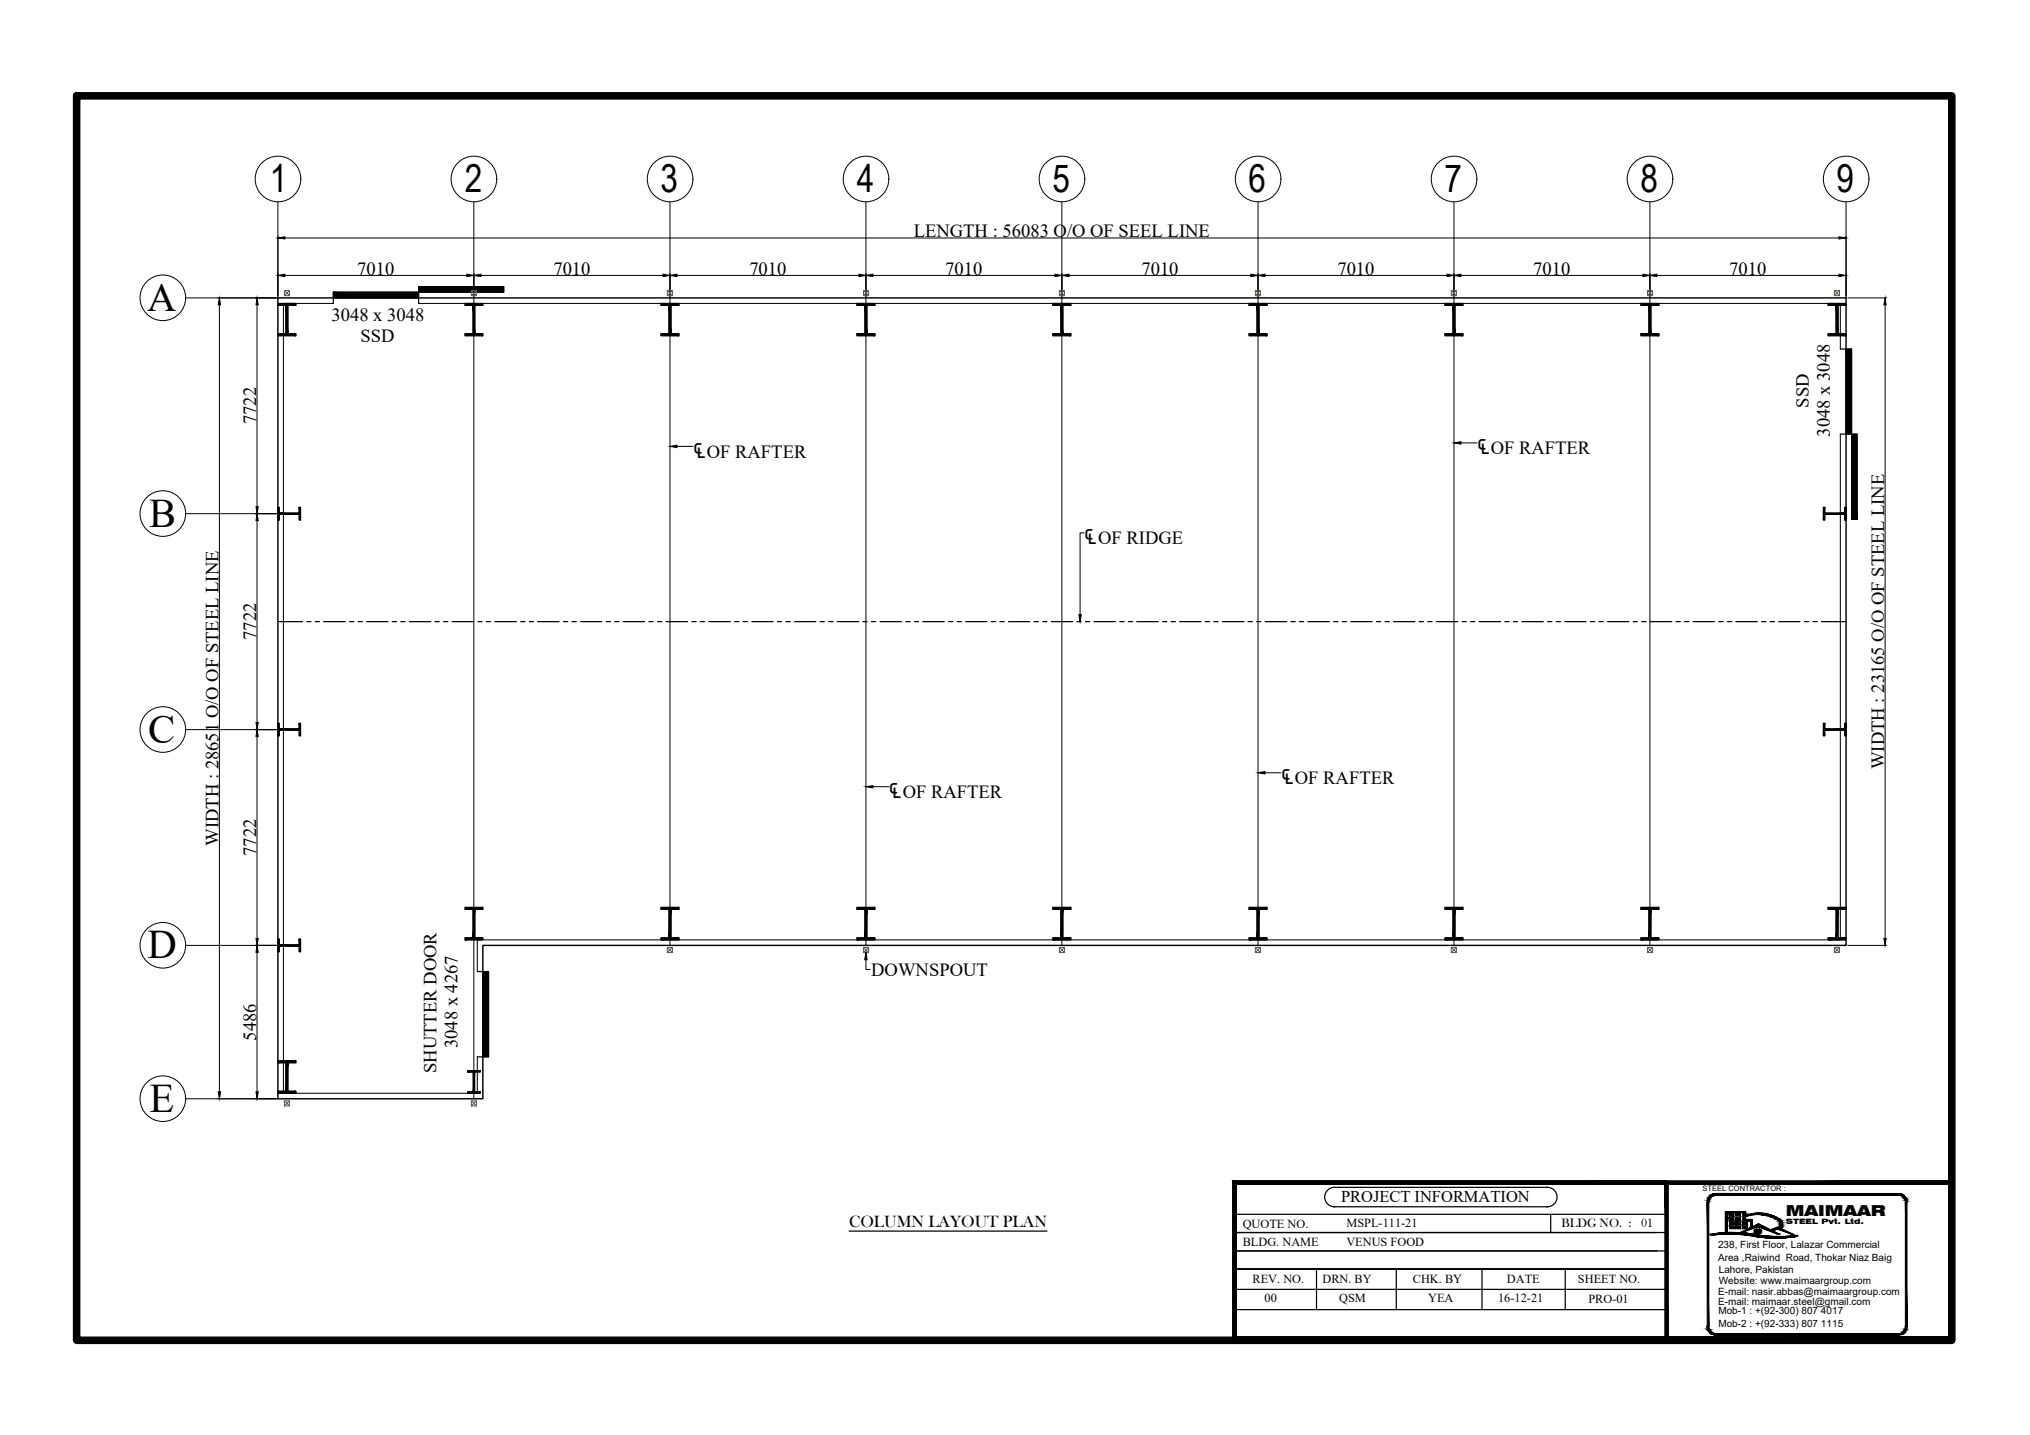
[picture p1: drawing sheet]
<svg xmlns="http://www.w3.org/2000/svg" width="420mm" height="297mm" viewBox="0 0 420 297" stroke-linecap="round" stroke-linejoin="round" font-family="sans-serif">
<!-- layer: Outer Line -->
<path d="M57.5 61.7h324.6v134h-282.2v31.7h-42.4z" fill="none" stroke="#000" stroke-width=".3"/>
<!-- layer: Dash -->
<path d="M69 62.8h-10.3v163.5h40.1v-7.5M86.6 62.8h294.3v9.4M380.9 89.9v104.6h-282.1v6.6" fill="none" stroke="#000" stroke-width=".21"/>
<!-- layer: RIDGE LINE -->
<g fill="none" stroke="#000" stroke-width=".25">
<path d="M57.5 128.7h5.1M63.5 128.7h.9M65.3 128.7h.8M67 128.7h4.4M72.3 128.7h.9M74.1 128.7h.9M75.9 128.7h4.4M81.2 128.7h.9M83 128.7h.8M84.7 128.7h4.4M90 128.7h.9M91.8 128.7h.9"/>
<path d="M93.6 128.7h4.4M98.9 128.7h.9M100.7 128.7h.8M102.4 128.7h4.5M107.8 128.7h.9M109.5 128.7h.9M111.3 128.7h4.4M116.6 128.7h.9M118.4 128.7h.9M120.2 128.7h4.4M125.5 128.7h.9M127.2 128.7h.9"/>
<path d="M129 128.7h4.4M134.3 128.7h.9M136.1 128.7h.9M137.9 128.7h4.4M143.2 128.7h.9M144.9 128.7h.9M146.7 128.7h4.5M152 128.7h.9M153.8 128.7h.9M155.6 128.7h4.4M160.9 128.7h.9M162.7 128.7h.9"/>
<path d="M164.5 128.7h4.4M169.7 128.7h.9M171.5 128.7h.9M173.3 128.7h4.4M178.6 128.7h.9M180.4 128.7h.9M182.1 128.7h4.5M187.5 128.7h.9M189.3 128.7h.8M191 128.7h4.4M196.3 128.7h.9M198.1 128.7h.9"/>
<path d="M199.9 128.7h4.4M205.2 128.7h.9M207 128.7h.8M208.7 128.7h4.4M214 128.7h.9M215.8 128.7h.9M217.6 128.7h4.4M222.9 128.7h.9M224.6 128.7h.9M226.4 128.7h4.5M231.8 128.7h.8M233.5 128.7h.9"/>
<path d="M235.3 128.7h4.4M240.6 128.7h.9M242.4 128.7h.9M244.2 128.7h4.4M249.5 128.7h.8M251.2 128.7h.9M253 128.7h4.5M258.3 128.7h.9M260.1 128.7h.9M261.9 128.7h4.4M267.2 128.7h.9M268.9 128.7h.9"/>
<path d="M270.7 128.7h4.5M276 128.7h.9M277.8 128.7h.9M279.6 128.7h4.4M284.9 128.7h.9M286.7 128.7h.9M288.4 128.7h4.4M293.7 128.7h.9M295.5 128.7h.9M297.3 128.7h4.4M302.6 128.7h.9M304.4 128.7h.9"/>
<path d="M306.1 128.7h4.5M311.5 128.7h.9M313.3 128.7h.8M315 128.7h4.4M320.3 128.7h.9M322.1 128.7h.9M323.9 128.7h4.4M329.2 128.7h.9M330.9 128.7h.9M332.7 128.7h4.4M338 128.7h.9M339.8 128.7h.9"/>
<path d="M341.6 128.7h4.4M346.9 128.7h.9M348.6 128.7h.9M350.4 128.7h4.5M355.8 128.7h.8M357.5 128.7h.9M359.3 128.7h4.4M364.6 128.7h.9M366.4 128.7h.9M368.2 128.7h4.4M373.5 128.7h.8M375.2 128.7h.9"/>
<path d="M377 128.7h5.1"/>
</g>
<!-- layer: Grid -->
<g fill="none" stroke="#000" stroke-width=".21">
<path d="M57.5 41.8v19.9h-19.1M98.1 41.8v185.6M138.7 41.8v153.9M179.2 41.8v153.9M219.8 41.8v153.9M260.4 41.8v153.9M300.9 41.8v153.9M341.5 41.8v153.9M382.1 41.8v19.9M38.4 106.3h19.1M38.4 151h19.1M38.4 195.7h19.1"/>
<path d="M38.4 227.4h19.1"/>
<circle cx="57.5" cy="37" r="4.7"/>
<circle cx="98.1" cy="37" r="4.7"/>
<circle cx="138.7" cy="37" r="4.7"/>
<circle cx="179.2" cy="37" r="4.7"/>
<circle cx="219.8" cy="37" r="4.7"/>
<circle cx="260.4" cy="37" r="4.7"/>
<circle cx="301" cy="37" r="4.7"/>
<circle cx="341.5" cy="37" r="4.7"/>
<circle cx="382.1" cy="37" r="4.7"/>
<circle cx="33.7" cy="61.6" r="4.7"/>
<circle cx="33.7" cy="106.3" r="4.7"/>
<circle cx="33.7" cy="151" r="4.7"/>
<circle cx="33.7" cy="195.7" r="4.7"/>
<circle cx="33.7" cy="227.4" r="4.7"/>
</g>
<!-- layer: COLUMN -->
<g fill="#000" stroke="#000" stroke-width=".21">
<path d="M57.5 69.1v.4h3.7zM57.5 69.1h3.7v.4z"/>
<path d="M57.5 62.8v.4h3.7zM57.5 62.8h3.7v.4z"/>
<path d="M59.2 63.2v5.9h.4zM59.2 63.2h.4v5.9z"/>
<path d="M96.3 69.1v.4h3.6zM96.3 69.1h3.6v.4z"/>
<path d="M96.3 62.8v.4h3.6zM96.3 62.8h3.6v.4z"/>
<path d="M97.9 63.2v5.9h.4zM97.9 63.2h.4v5.9z"/>
<path d="M136.8 69.1v.4h3.7zM136.8 69.1h3.7v.4z"/>
<path d="M136.8 62.8v.4h3.7zM136.8 62.8h3.7v.4z"/>
<path d="M138.5 63.2v5.9h.4zM138.5 63.2h.4v5.9z"/>
<path d="M177.4 69.1v.4h3.7zM177.4 69.1h3.7v.4z"/>
<path d="M177.4 62.8v.4h3.7zM177.4 62.8h3.7v.4z"/>
<path d="M179 63.2v5.9h.4zM179 63.2h.4v5.9z"/>
<path d="M217.9 69.1v.4h3.7zM217.9 69.1h3.7v.4z"/>
<path d="M217.9 62.8v.4h3.7zM217.9 62.8h3.7v.4z"/>
<path d="M219.6 63.2v5.9h.4zM219.6 63.2h.4v5.9z"/>
<path d="M258.5 69.1v.4h3.7zM258.5 69.1h3.7v.4z"/>
<path d="M258.5 62.8v.4h3.7zM258.5 62.8h3.7v.4z"/>
<path d="M260.2 63.2v5.9h.4zM260.2 63.2h.4v5.9z"/>
<path d="M299.1 69.1v.4h3.7zM299.1 69.1h3.7v.4z"/>
<path d="M299.1 62.8v.4h3.7zM299.1 62.8h3.7v.4z"/>
<path d="M300.7 63.2v5.9h.4zM300.7 63.2h.4v5.9z"/>
<path d="M339.6 69.1v.4h3.8zM339.6 69.1h3.8v.4z"/>
<path d="M339.6 62.8v.4h3.8zM339.6 62.8h3.8v.4z"/>
<path d="M341.3 63.2v5.9h.4zM341.3 63.2h.4v5.9z"/>
<path d="M378.4 69.1v.4h3.7zM378.4 69.1h3.7v.4z"/>
<path d="M378.4 62.8v.4h3.7zM378.4 62.8h3.7v.4z"/>
<path d="M380 63.2v5.9h.4zM380 63.2h.4v5.9z"/>
<path d="M57.5 105h.3v2.6zM57.5 105v2.6h.3z"/>
<path d="M57.8 106.2h4.1v.3zM57.8 106.2v.3h4.1z"/>
<path d="M61.9 105h.3v2.6zM61.9 105v2.6h.3z"/>
<path d="M377.4 105v2.6l.3-2.6zM377.7 105v2.6h-.3z"/>
<path d="M377.7 106.2v.3l4.1-.3zM377.7 106.5l4.1-.3v.3z"/>
<path d="M381.8 105v2.6l.3-2.6zM382.1 105v2.6h-.3z"/>
<path d="M57.5 149.7h.3v2.6zM57.5 149.7v2.6h.3z"/>
<path d="M57.8 150.9h4.1v.3zM57.8 150.9v.3h4.1z"/>
<path d="M61.9 149.7h.3v2.6zM61.9 149.7v2.6h.3z"/>
<path d="M377.4 149.7v2.6l.3-2.6zM377.7 149.7v2.6h-.3z"/>
<path d="M377.7 150.9v.3l4.1-.3zM377.7 151.2l4.1-.3v.3z"/>
<path d="M381.8 149.7v2.6l.3-2.6zM382.1 149.7v2.6h-.3z"/>
<path d="M57.5 194.4h.3v2.6zM57.5 194.4v2.6h.3z"/>
<path d="M57.8 195.6h4.1v.3zM57.8 195.6v.3h4.1z"/>
<path d="M61.9 194.4h.3v2.6zM61.9 194.4v2.6h.3z"/>
<path d="M96.3 187.8h3.6l-3.6 .4zM96.3 188.2h3.6v-.4z"/>
<path d="M96.3 194.1h3.6l-3.6 .4zM96.3 194.5h3.6v-.4z"/>
<path d="M97.9 188.2h.4l-.4 5.9zM98.3 188.2l-.4 5.9h.4z"/>
<path d="M136.8 187.8h3.7l-3.7 .4zM136.8 188.2h3.7v-.4z"/>
<path d="M136.8 194.1h3.7l-3.7 .4zM136.8 194.5h3.7v-.4z"/>
<path d="M138.5 188.2h.4l-.4 5.9zM138.9 188.2l-.4 5.9h.4z"/>
<path d="M177.4 187.8h3.7l-3.7 .4zM177.4 188.2h3.7v-.4z"/>
<path d="M177.4 194.1h3.7l-3.7 .4zM177.4 194.5h3.7v-.4z"/>
<path d="M179 188.2h.4l-.4 5.9zM179.4 188.2l-.4 5.9h.4z"/>
<path d="M217.9 187.8h3.7l-3.7 .4zM217.9 188.2h3.7v-.4z"/>
<path d="M217.9 194.1h3.7l-3.7 .4zM217.9 194.5h3.7v-.4z"/>
<path d="M219.6 188.2h.4l-.4 5.9zM220 188.2l-.4 5.9h.4z"/>
<path d="M258.5 187.8h3.7l-3.7 .4zM258.5 188.2h3.7v-.4z"/>
<path d="M258.5 194.1h3.7l-3.7 .4zM258.5 194.5h3.7v-.4z"/>
<path d="M260.2 188.2h.4l-.4 5.9zM260.6 188.2l-.4 5.9h.4z"/>
<path d="M299.1 187.8h3.7l-3.7 .4zM299.1 188.2h3.7v-.4z"/>
<path d="M299.1 194.1h3.7l-3.7 .4zM299.1 194.5h3.7v-.4z"/>
<path d="M300.7 188.2h.4l-.4 5.9zM301.1 188.2l-.4 5.9h.4z"/>
<path d="M339.6 187.8h3.8l-3.8 .4zM339.6 188.2h3.8v-.4z"/>
<path d="M339.6 194.1h3.8l-3.8 .4zM339.6 194.5h3.8v-.4z"/>
<path d="M341.3 188.2h.4l-.4 5.9zM341.7 188.2l-.4 5.9h.4z"/>
<path d="M378.4 187.8h3.7l-3.7 .4zM378.4 188.2h3.7v-.4z"/>
<path d="M378.4 194.1h3.7l-3.7 .4zM378.4 194.5h3.7v-.4z"/>
<path d="M380 188.2h.4l-.4 5.9zM380.4 188.2l-.4 5.9h.4z"/>
<path d="M57.5 219.6h3.7l-3.7 .4zM57.5 220h3.7v-.4z"/>
<path d="M59.2 220h.4l-.4 5.9zM59.6 220l-.4 5.9h.4z"/>
<path d="M57.5 225.9h3.7l-3.7 .4zM57.5 226.3h3.7v-.4z"/>
<path d="M96.8 221.6h2.6l-2.6 .3zM96.8 221.9h2.6v-.3z"/>
<path d="M96.8 226h2.6l-2.6 .3zM96.8 226.3h2.6v-.3z"/>
<path d="M97.9 221.9h.3l-.3 4.1zM98.2 221.9l-.3 4.1h.3z"/>
</g>
<g fill="none" stroke="#000" stroke-width=".21">
<path d="M57.5 62.8h3.7v.4h-1.6v5.9h1.6v.4h-3.7v-.4h1.7v-5.9h-1.7zM96.3 62.8h3.6v.4h-1.6v5.9h1.6v.4h-3.6v-.4h1.6v-5.9h-1.6zM136.8 62.8h3.7v.4h-1.6v5.9h1.6v.4h-3.7v-.4h1.7v-5.9h-1.7zM177.4 62.8h3.7v.4h-1.7v5.9h1.7v.4h-3.7v-.4h1.6v-5.9h-1.6zM217.9 62.8h3.7v.4h-1.6v5.9h1.6v.4h-3.7v-.4h1.7v-5.9h-1.7zM258.5 62.8h3.7v.4h-1.6v5.9h1.6v.4h-3.7v-.4h1.7v-5.9h-1.7zM299.1 62.8h3.7v.4h-1.7v5.9h1.7v.4h-3.7v-.4h1.6v-5.9h-1.6zM339.6 62.8h3.8v.4h-1.7v5.9h1.7v.4h-3.8v-.4h1.7v-5.9h-1.7zM378.4 62.8h3.7v.4h-1.7v5.9h1.7v.4h-3.7v-.4h1.6v-5.9h-1.6zM57.5 105h.3v1.2h4.1v-1.2h.3v2.6h-.3v-1.1h-4.1v1.1h-.3zM377.4 105h.3v1.2h4.1v-1.2h.3v2.6h-.3v-1.1h-4.1v1.1h-.3zM57.5 149.7h.3v1.2h4.1v-1.2h.3v2.6h-.3v-1.1h-4.1v1.1h-.3z"/>
<path d="M377.4 149.7h.3v1.2h4.1v-1.2h.3v2.6h-.3v-1.1h-4.1v1.1h-.3zM57.5 194.4h.3v1.2h4.1v-1.2h.3v2.6h-.3v-1.1h-4.1v1.1h-.3zM96.3 187.8h3.6v.4h-1.6v5.9h1.6v.4h-3.6v-.4h1.6v-5.9h-1.6zM136.8 187.8h3.7v.4h-1.6v5.9h1.6v.4h-3.7v-.4h1.7v-5.9h-1.7zM177.4 187.8h3.7v.4h-1.7v5.9h1.7v.4h-3.7v-.4h1.6v-5.9h-1.6zM217.9 187.8h3.7v.4h-1.6v5.9h1.6v.4h-3.7v-.4h1.7v-5.9h-1.7zM258.5 187.8h3.7v.4h-1.6v5.9h1.6v.4h-3.7v-.4h1.7v-5.9h-1.7zM299.1 187.8h3.7v.4h-1.7v5.9h1.7v.4h-3.7v-.4h1.6v-5.9h-1.6zM339.6 187.8h3.8v.4h-1.7v5.9h1.7v.4h-3.8v-.4h1.7v-5.9h-1.7zM378.4 187.8h3.7v.4h-1.7v5.9h1.7v.4h-3.7v-.4h1.6v-5.9h-1.6zM57.5 219.6h3.7v.4h-1.6v5.9h1.6v.4h-3.7v-.4h1.7v-5.9h-1.7zM96.8 221.6h2.6v.3h-1.2v4.1h1.2v.3h-2.6v-.3h1.1v-4.1h-1.1z"/>
</g>
<!-- layer: Dim1 -->
<g fill="none" stroke="#000" stroke-width=".21">
<path d="M57.5 48.9v12.4M59 57h37.6M59 49.3h321.6M98.1 56.7v4.6M99.6 57h37.6M138.7 56.7v4.6M140.1 57h37.7M179.2 56.7v4.6M180.7 57h37.6M219.8 56.7v4.6M221.3 57h37.6M260.4 56.7v4.6"/>
<path d="M261.8 57h37.7M300.9 56.7v4.6M302.4 57h37.6M341.5 56.7v4.6M342.9 57h37.7M382.1 48.9v12.4M45.1 61.7h12.1M45.4 63.1v162.9M53.2 63.1v41.8M382.4 61.7h8.1M390.2 63.1v131.2M52.9 106.3h4.3"/>
<path d="M53.2 107.8v41.7M52.9 151h4.3M53.2 152.5v41.8M52.9 195.7h4.3M53.2 197.1v28.9M382.4 195.7h8.1M45.1 227.4h12.1"/>
</g>
<g fill="#000" stroke="#000" stroke-width=".21">
<path d="M57.5 57l1.5-.2v.5zM57.5 49.3l1.5-.3v.5zM96.6 56.8l1.5 .2-1.5 .3zM98.1 57l1.5-.2v.5zM137.2 56.8l1.5 .2-1.5 .3zM138.7 57l1.4-.2v.5zM177.8 56.8l1.4 .2-1.4 .3zM179.2 57l1.5-.2v.5zM218.3 56.8l1.5 .2-1.5 .3zM219.8 57l1.5-.2v.5zM258.9 56.8l1.5 .2-1.5 .3zM260.4 57l1.4-.2v.5z"/>
<path d="M299.5 56.8l1.4 .2-1.4 .3zM300.9 57l1.5-.2v.5zM340 56.8l1.5 .2-1.5 .3zM341.5 57l1.4-.2v.5zM380.6 56.8l1.5 .2-1.5 .3zM380.6 49l1.5 .3-1.5 .2zM45.4 61.7l.3 1.4h-.5zM53.2 61.7l.3 1.4h-.5zM390.2 61.7l.2 1.4h-.5zM53 104.9h.5l-.3 1.4zM53.2 106.3l.3 1.5h-.5zM53 149.5h.5l-.3 1.5z"/>
<path d="M53.2 151l.3 1.5h-.5zM53 194.3h.5l-.3 1.4zM53.2 195.7l.3 1.4h-.5zM389.9 194.3h.5l-.2 1.4zM45.2 226h.5l-.3 1.4zM53 226h.5l-.3 1.4z"/>
</g>
<!-- layer: Thin -->
<path d="M138.7 92.4l1.4-.3v.6zM300.9 91.7l1.5-.3v.5zM223.3 127.2h.5l-.3 1.5zM179.2 162.8l1.5-.2v.5zM260.4 160l1.4-.3v.5zM179.2 197.2l.3 1.5h-.5z" fill="#000" stroke="#000" stroke-width=".21"/>
<path d="M140.1 92.4h3.4M302.4 91.7h3.3M224.4 110.3h-.9v16.9M261.8 160h3.4M180.7 162.8h3.3M179.2 198.7v2h.9" fill="none" stroke="#000" stroke-width=".21"/>
<!-- layer: SAG ROD -->
<g fill="#000" stroke="#000" stroke-width=".21">
<path d="M86.6 59.3l17.7 1.2v-1.2zM86.6 59.3l17.7 1.2h-17.7z"/>
<path d="M69 60.5l17.6 1.2v-1.2zM69 60.5l17.6 1.2h-17.6z"/>
<path d="M382.1 72.2l1.1 17.7v-17.7zM382.1 72.2l1.1 17.7h-1.1z"/>
<path d="M383.2 89.9l1.2 17.6v-17.6zM383.2 89.9l1.2 17.6h-1.2z"/>
<path d="M99.9 201.1l1.2 17.7v-17.7zM99.9 201.1l1.2 17.7h-1.2z"/>
</g>
<path d="M86.6 59.3h17.7v1.2h-17.7zM69 60.5h17.6v1.2h-17.6zM69 61.7v1.1M86.6 61.7v1.1M380.9 72.2h1.2M382.1 72.2h1.1v17.7h-1.1zM380.9 89.9h1.2M383.2 89.9h1.2v17.6h-1.2zM98.8 201.1h2.3v17.7h-1.2v-17.7M98.8 218.8h1.1" fill="none" stroke="#000" stroke-width=".25"/>
<!-- layer: EAVE GUTTER -->
<g fill="none" stroke="#786332" stroke-width=".21">
<path d="M58.9 60.1h1v1.1h-1zM58.9 60.1l1 1.1M59.9 60.1l-1 1.1M97.6 60.1h1v1.1h-1zM97.6 60.1l1 1.1M98.6 60.1l-1 1.1M138.1 60.1h1.1v1.1h-1.1zM138.1 60.1l1.1 1.1M139.2 60.1l-1.1 1.1M178.7 60.1h1.1v1.1h-1.1zM178.7 60.1l1.1 1.1M179.8 60.1l-1.1 1.1"/>
<path d="M219.3 60.1h1v1.1h-1zM219.3 60.1l1 1.1M220.3 60.1l-1 1.1M259.8 60.1h1.1v1.1h-1.1zM259.8 60.1l1.1 1.1M260.9 60.1l-1.1 1.1M300.4 60.1h1v1.1h-1zM300.4 60.1l1 1.1M301.4 60.1l-1 1.1M341 60.1h1v1.1h-1zM341 60.1l1 1.1M342 60.1l-1 1.1"/>
<path d="M379.7 60.1h1v1.1h-1zM379.7 60.1l1 1.1M380.7 60.1l-1 1.1M138.1 196.1h1.1v1.1h-1.1zM138.1 196.1l1.1 1.1M139.2 196.1l-1.1 1.1M178.7 196.1h1.1v1.1h-1.1zM178.7 196.1l1.1 1.1M179.8 196.1l-1.1 1.1M219.3 196.1h1v1.1h-1zM219.3 196.1l1 1.1M220.3 196.1l-1 1.1"/>
<path d="M259.8 196.1h1.1v1.1h-1.1zM259.8 196.1l1.1 1.1M260.9 196.1l-1.1 1.1M300.4 196.1h1v1.1h-1zM300.4 196.1l1 1.1M301.4 196.1l-1 1.1M341 196.1h1v1.1h-1zM341 196.1l1 1.1M342 196.1l-1 1.1M379.7 196.1h1v1.1h-1zM379.7 196.1l1 1.1M380.7 196.1l-1 1.1"/>
<path d="M58.9 227.9h1v1h-1zM58.9 227.9l1 1M59.9 227.9l-1 1M97.6 227.9h1v1h-1zM97.6 227.9l1 1M98.6 227.9l-1 1"/>
</g>
<!-- layer: 0 -->
<path d="M15.9 19.8h388.1v257.6h-388.1z" fill="none" stroke="#000" stroke-width="1.6"/>
<g fill="none" stroke="#000" stroke-width=".25">
<path d="M175.8 254.8h40.9M255.5 258.9h89M255.5 251.4h89M276.2 245.8h44.1a2.01 2.01 0 0 1 2 2 2.01 2.01 0 0 1-2 2h-44.1M276.2 245.8a2.01 2.01 0 0 0-2 2 2.01 2.01 0 0 0 2 2M321 251.4v3.7M342.9 255.1h-87.4h89M345 244.8v32.6M404 255v22.4v-32.6h-148.5v32.6M255.5 266.9h89M255.5 271.1h89M272.5 262.7v8.4"/>
<path d="M289 262.7v8.4M306.7 262.7v8.4M324 262.7v8.4M344.5 262.7h-89h89"/>
</g>
<g fill="#000" stroke="#000" stroke-width=".21">
<path d="M276.1 249.8h.2zM320.2 249.7v.2zM320.2 245.8h.1z"/>
<path d="M255.5 245.2h148.5v-.8zM255.5 244.4h148.5l-148.5 .8z"/>
<path d="M403.6 244.4l.7 32.7v-32.7zM403.6 244.4l.7 32.7h-.7z"/>
<path d="M255.1 244.8v32.6h.8zM255.1 244.8h.8v32.6z"/>
<path d="M255.1 244.4v33h.8zM255.1 244.4l.8 .8v32.2zM255.1 244.4l.8 .8 89.1-.8zM255.9 245.2l89.1-.8v.8z"/>
<path d="M344.6 244.8v32.6h.7zM344.6 244.8h.7v32.6z"/>
<path d="M255.5 277.4h148.5v-.7zM255.5 276.7h148.5l-148.5 .7z"/>
</g>
<!-- layer: Outer Line -->
<g fill="#000" stroke="#000" stroke-width=".21">
<path d="M354.2 255.6h.2zM357.1 251h.4v4.1zM357.5 255.1h2.3zM357.1 250.8h4.2zM361.3 251.8h.1zM362.4 253.9h.3l-.2 .1zM360.5 255.1l2-1.1h1zM363.5 255.3h.1zM363.5 254.5h.1zM363.9 253.9h1.2l3.1 1.5zM362.8 253.9l1.2-.6 1.1 .6zM364.1 254.5h.1z"/>
<path d="M364.1 255.3h.1zM363.3 251.1h1.4zM365.3 256.2h4.4zM367 254.4h.9l-.5 .2zM367.9 254.4h.9l2.4 1.1zM367 254.4l.9-.4 .9 .4zM368.4 254.1h.3l-.1 .1zM370 255.9h2zM371.3 255.8h.8z"/>
<path d="M353.4 248.6l.3 .3v-.3zM353.4 248.6l.3 .3h-.4z"/>
<path d="M353.3 248.9l.4 25.7v-25.7zM353.3 248.9l.4 25.7h-.4z"/>
<path d="M353.4 248.5h.3zM353.4 248.5l.3 .1z"/>
<path d="M353.5 248.3l.2 .2 .1-.2zM353.5 248.3l.2 .2h-.3z"/>
<path d="M353.5 248.1l.3 .2 .1-.2zM353.5 248.1l.3 .2h-.3z"/>
<path d="M353.6 248l.3 .1v-.1zM353.6 248l.3 .1h-.4z"/>
<path d="M353.6 247.8l.3 .2 .2-.2zM353.6 247.8l.3 .2h-.3z"/>
<path d="M353.7 247.8h.4zM353.6 247.8h.5z"/>
<path d="M353.9 247.6l.2 .2 .2-.2zM353.9 247.6l.2 .2h-.4z"/>
<path d="M353.9 247.6h.5zM353.9 247.6h.4z"/>
<path d="M354 247.5l.4 .1 .2-.1zM353.9 247.6l.1-.1 .4 .1z"/>
<path d="M354.1 255.6h.5zM354.1 255.6h.3zM354.2 255.6h.2zM354.2 255.6h.2z"/>
<path d="M354.1 247.4h.8zM354.1 247.4l.5 .1h-.6z"/>
<path d="M354.1 255.6h.9zM354.1 255.6h.5z"/>
<path d="M354.1 247.3h1.1zM354.1 247.3l.8 .1z"/>
<path d="M354 255.6h1.4zM354 255.6h1z"/>
<path d="M354 255.5h2zM354 255.5l1.4 .1z"/>
<path d="M354.1 255.5h2.1zM354 255.5h2z"/>
<path d="M357.1 255.1h.4zM357.1 251l.4 4.1h-.4z"/>
<path d="M354.4 255.5h3.7zM354.1 255.5h2.1z"/>
<path d="M357.9 251.2l.9 .5v-.5zM357.9 251.2l.9 .5h-.9z"/>
<path d="M357.9 252.1l.9 .5v-.5zM357.9 252.1l.9 .5h-.9z"/>
<path d="M358 252.9l.9 .6v-.6zM358 252.9l.9 .6h-.9z"/>
<path d="M358 253.8l.9 .5v-.5zM358 253.8l.9 .5h-.9z"/>
<path d="M357.5 255.1l3.5 .1zM355.9 255.2h5.1z"/>
<path d="M359.3 251.2l.9 .5v-.5zM359.3 251.2l.9 .5h-.9z"/>
<path d="M359.3 252.1l.9 .5v-.5zM359.3 252.1l.9 .5h-.9z"/>
<path d="M359.3 252.9l.9 .6v-.6zM359.3 252.9l.9 .6h-.9z"/>
<path d="M359.3 253.8l.9 .5v-.5zM359.3 253.8l.9 .5h-.9z"/>
<path d="M355.9 255.2l5.9 .1zM355.5 255.3h6.3z"/>
<path d="M357.1 250.8l4.2 .2v-.2zM357.1 250.8l4.2 .2h-4.2z"/>
<path d="M360.8 251l.5 .1v-.1zM360.8 251l.5 .1h-.5z"/>
<path d="M360.8 251.1l.5 1.3v-1.3zM360.8 251.1l.5 1.3h-.5z"/>
<path d="M360.6 253l1 .5v-.5zM360.6 253l1 .5h-1z"/>
<path d="M360.6 253.8l1 .5v-.5zM360.6 253.8l1 .5h-1z"/>
<path d="M355.5 255.3l7.2 .2-.9-.2zM354.4 255.5l1.1-.2 7.2 .2z"/>
<path d="M361.3 251.6l.1 .2 .6-.2zM361.3 251.6l.1 .2z"/>
<path d="M361.5 251.6h.8zM361.3 251.6h.7z"/>
<path d="M362.4 253.9l.1 .1zM362.4 254h.1z"/>
<path d="M360.2 255.1h.3l2-1.1zM360.2 255.1h.3z"/>
<path d="M358.1 255.5h5zM358.1 255.5h5z"/>
<path d="M360.8 252.4l1.9 .4v-.4zM360.8 252.4l1.9 .4h-1.9z"/>
<path d="M362.4 252.8l.3 1.1v-1.1zM362.4 252.8l.3 1.1h-.3z"/>
<path d="M359.9 255.5l3.8 .1-.6-.1zM359.9 255.5l3.8 .1z"/>
<path d="M361.9 251.4l.4 .2 1-.2zM361.5 251.6l.4-.2 .4 .2z"/>
<path d="M363.4 254.5h.3zM363.4 254.5h.3z"/>
<path d="M363.4 255.3h.3zM363.4 255.3h.3z"/>
<path d="M363.5 254.5h.1zM363.5 254.5h.1z"/>
<path d="M363.5 254.5h.2zM363.4 254.5h.3z"/>
<path d="M363.5 255.3h.1zM363.5 255.3h.1z"/>
<path d="M361 255.6l3.3 .1zM361 255.6l3.3 .1z"/>
<path d="M363.4 254.5h.3zM363.3 254.5h.4z"/>
<path d="M363.3 254.5l.4 .1zM363.3 254.5l.4 .1z"/>
<path d="M363.2 254.6l.5 .1zM363.2 254.7h.5z"/>
<path d="M363.2 254.7h.5zM363.2 254.7h.5z"/>
<path d="M363.1 254.7l.6 .1zM363.1 254.7l.6 .1z"/>
<path d="M363.1 254.8l.6 .1zM363.1 254.8l.6 .1z"/>
<path d="M363.1 254.9l.6 .1zM363.1 254.9l.6 .1z"/>
<path d="M363.1 255h.6zM363.1 255h.6z"/>
<path d="M363.1 255l.6 .1zM363.1 255l.6 .1z"/>
<path d="M363.2 255.1l.5 .1zM363.2 255.1l.5 .1z"/>
<path d="M363.2 255.2l.5 .1zM363.2 255.2l.5 .1z"/>
<path d="M363.3 255.3h.4zM363.3 255.3h.4z"/>
<path d="M363.4 255.3h.3zM363.4 255.3h.2z"/>
<path d="M362.7 253.9l.8 .1 .3-.1zM362.5 254l.2-.1 .8 .1z"/>
<path d="M362.8 253.9h1.1zM362.7 253.9h1.1zM362.7 253.9h1.1zM362.7 253.9h1.1z"/>
<path d="M363.9 253.9l3.9 1.5h.4zM367.8 255.4h.4z"/>
<path d="M364.1 254.5h.1zM364.1 254.5h.1z"/>
<path d="M364.1 254.5h.2zM364 254.5h.3z"/>
<path d="M364.1 255.3h.1zM364.1 255.3h.1z"/>
<path d="M362 251.4h2.3zM361.9 251.4h1.4z"/>
<path d="M364 255.3h.3zM364 255.3h.3z"/>
<path d="M364 255.3h.3zM364 255.3h.2z"/>
<path d="M364 254.5h.3zM364 254.5h.3z"/>
<path d="M364 254.5h.3zM364 254.5h.3z"/>
<path d="M361.8 255.7l3.9 .2-1.4-.2zM361.8 255.7l3.9 .2h-2.8z"/>
<path d="M364 254.5l.4 .1zM364 254.5l.4 .1z"/>
<path d="M364 255.3h.3zM364 255.3h.3z"/>
<path d="M364 254.6l.5 .1zM364 254.6l.5 .1z"/>
<path d="M364 255.2h.4zM364 255.2l.3 .1z"/>
<path d="M364 254.7h.5zM364 254.7h.5z"/>
<path d="M364 255.1h.5zM364 255.1l.4 .1z"/>
<path d="M364 254.7l.6 .1zM364 254.7l.6 .1z"/>
<path d="M364 255h.5zM364 255l.5 .1z"/>
<path d="M364 254.8l.6 .1zM364 254.8l.6 .1z"/>
<path d="M364 254.9l.6 .1zM364 254.9l.6 .1z"/>
<path d="M364 255h.6zM364 255h.5z"/>
<path d="M363.3 251.1l2.1 .1zM362.9 251.2h2.5z"/>
<path d="M365.3 256.2l3.4 .1zM366.7 256.3h2z"/>
<path d="M362.9 251.2l2.9 .1-.4-.1zM362.3 251.3l.6-.1 2.9 .1z"/>
<path d="M362.9 255.9h3.8zM362.9 255.9h3.8z"/>
<path d="M362.3 251.3l4 .1zM362 251.4h4.3z"/>
<path d="M364.3 251.4h2zM364.3 251.4h2z"/>
<path d="M364.3 251.4h2.1zM364.3 251.4h2.1z"/>
<path d="M364.5 251.4l2.1 .1zM364.5 251.4l2.1 .1z"/>
<path d="M365.3 251.5l2 .3-.7-.3zM365.3 251.5l2 .3h-1z"/>
<path d="M363.1 255.9l4.7 .1zM363.1 255.9l4.7 .1z"/>
<path d="M366.5 254.6h.9l-.4-.2zM366.5 254.6h.9l-.5 .2z"/>
<path d="M366.3 251.8h1.1zM366.3 251.8h1.1z"/>
<path d="M366.3 251.8l1.6 .4-.5-.4zM366.3 251.8l1.6 .4h-.7z"/>
<path d="M367.9 254.4l3.3 1.1zM370.9 255.5h.3z"/>
<path d="M367.2 252.2l1.1 .1-.4-.1zM367.2 252.2l1.1 .1h-.8z"/>
<path d="M367.5 252.3l1 .2zM367.5 252.3l1 .2z"/>
<path d="M368.4 254.1l-.1 .1h.3zM368.3 254.2h.3z"/>
<path d="M367.8 252.5l.8 .1-.1-.1zM367.8 252.5l.8 .1h-.5z"/>
<path d="M368.1 252.6l.5 .1zM368.1 252.6l.5 .1z"/>
<path d="M368.1 252.7l.7 .1zM368.1 252.7l.7 .1z"/>
<path d="M368.2 252.8l.6 .1zM368.2 252.8l.6 .1z"/>
<path d="M368.3 252.9l.5 .1v-.1zM368.3 252.9l.5 .1h-.4z"/>
<path d="M368.5 254h.3zM368.5 254l.2 .1h-.3z"/>
<path d="M368.4 253l.4 .1zM368.4 253l.4 .1z"/>
<path d="M368.4 253.1l.5 .2-.1-.2zM368.4 253.1l.5 .2h-.4z"/>
<path d="M368.5 253.7l.3 .2v-.2zM368.5 253.7l.3 .2h-.3z"/>
<path d="M368.5 253.9l.3 .1v-.1zM368.5 253.9l.3 .1h-.3z"/>
<path d="M368.5 253.3l.4 .1zM368.5 253.3l.4 .1z"/>
<path d="M368.5 253.4l.4 .1v-.1zM368.5 253.4l.4 .1h-.4z"/>
<path d="M368.5 253.5l.4 .1v-.1zM368.5 253.5l.4 .1h-.4z"/>
<path d="M368.5 253.6l.3 .1 .1-.1zM368.5 253.6l.3 .1h-.3z"/>
<path d="M364.9 256.1h5.5zM364.9 256.1l4.8 .1z"/>
<path d="M363.7 256l6.7 .1 1-.1zM363.7 256l6.7 .1h-5.5z"/>
<path d="M363.5 256h8.1zM363.5 256h7.9z"/>
<path d="M369.9 255.9h2.1zM367.8 256h3.8z"/>
<path d="M371.3 255.8h.8zM370.7 255.8h1.4z"/>
<path d="M370.7 255.8h1.4zM370 255.9h2zM369.9 255.9h2.1z"/>
<path d="M355.2 247l38.1 .1zM354.8 247.1h38.5z"/>
<path d="M354.8 247.1l38.8 .1zM354.4 247.2h39.2z"/>
<path d="M354.4 247.2l39.5 .1-.3-.1zM354.1 247.3l.3-.1 39.5 .1zM354.1 247.3h39.8zM354.1 247.3h39.8z"/>
<path d="M392.9 247.3l1 .1zM392.9 247.3l1 .1z"/>
<path d="M393.2 247.4l.8 .1zM393.2 247.4l.8 .1z"/>
<path d="M393.5 247.5l.7 .1zM393.5 247.5l.7 .1z"/>
<path d="M393.6 247.6h.6zM393.6 247.6h.6z"/>
<path d="M393.7 247.6l.7 .2-.2-.2zM393.7 247.6l.7 .2h-.5z"/>
<path d="M393.9 247.8h.5zM393.9 247.8h.5z"/>
<path d="M394 247.8l.5 .2-.1-.2zM394 247.8l.5 .2h-.3z"/>
<path d="M394.2 248l.3 .1v-.1zM394.2 248l.3 .1h-.3z"/>
<path d="M394.2 248.1l.4 .2-.1-.2zM394.2 248.1l.4 .2z"/>
<path d="M394.3 248.3l.4 .2-.1-.2zM394.3 248.3l.4 .2h-.4z"/>
<path d="M394.3 248.5l.4 .1zM394.3 248.5l.4 .1z"/>
<path d="M394.4 248.6l.3 .3v-.3zM394.4 248.6l.3 .3h-.3z"/>
<path d="M394.4 248.9l.3 25.7v-25.7zM394.4 248.9l.3 25.7h-.3z"/>
<path d="M353.3 274.6l.4 .3v-.3zM353.3 274.6l.4 .3h-.3z"/>
<path d="M353.4 274.9h.3zM353.4 274.9h.3z"/>
<path d="M353.4 274.9l.4 .2-.1-.2zM353.4 274.9l.4 .2h-.4z"/>
<path d="M353.4 275.1l.4 .1zM353.4 275.1l.4 .1z"/>
<path d="M353.5 275.2l.4 .1-.1-.1zM353.5 275.2l.4 .1h-.4z"/>
<path d="M353.5 275.3l.5 .2-.1-.2zM353.5 275.3l.5 .2h-.4z"/>
<path d="M353.6 275.5h.4zM353.6 275.5h.4z"/>
<path d="M353.6 275.5l.6 .2-.2-.2zM353.6 275.5l.6 .2h-.4z"/>
<path d="M353.8 275.7h.4zM353.8 275.7h.4z"/>
<path d="M353.8 275.7l.6 .2zM353.8 275.7l.6 .2z"/>
<path d="M353.9 275.9l.7 .1zM353.9 275.9l.7 .1z"/>
<path d="M354 276h.7zM354 276h.7z"/>
<path d="M354 276h.9zM354 276h.9z"/>
<path d="M354.1 276l1.1 .1zM354.1 276l1.1 .1z"/>
<path d="M354.8 276.3h38.4zM354.8 276.3l38.1 .1z"/>
<path d="M354.5 276.3h39zM354.5 276.3h38.7z"/>
<path d="M354.2 276.1l39.3 .2 .3-.2zM354.2 276.1l39.3 .2h-39z"/>
<path d="M354.1 276.1h39.8zM354.1 276.1h39.7z"/>
<path d="M393.1 276h.8zM392.9 276.1h1z"/>
<path d="M393.4 276h.6zM393.1 276h.8z"/>
<path d="M393.5 276h.6zM393.4 276h.6z"/>
<path d="M393.6 275.9h.6zM393.5 276h.6z"/>
<path d="M393.9 275.7h.4zM393.9 275.7h.4z"/>
<path d="M393.8 275.7l.4 .2 .1-.2zM393.6 275.9l.2-.2 .4 .2z"/>
<path d="M394 275.5l.3 .2 .1-.2zM393.9 275.7l.1-.2 .3 .2z"/>
<path d="M394.1 275.5h.3zM394.1 275.5h.3z"/>
<path d="M394.2 275.3l.2 .2 .1-.2zM394.2 275.3l.2 .2h-.3z"/>
<path d="M394.2 275.2l.3 .1 .1-.1zM394.2 275.2l.3 .1h-.3z"/>
<path d="M394.3 275.1h.3zM394.3 275.1l.3 .1z"/>
<path d="M394.4 274.9h.3zM394.4 274.9h.3z"/>
<path d="M394.4 274.9l.2 .2 .1-.2zM394.4 274.9l.2 .2h-.3z"/>
<path d="M394.4 274.6l.3 .3v-.3zM394.4 274.6l.3 .3h-.3z"/>
</g>
<g fill="none" stroke="#000" stroke-width=".21">
<path d="M354.4 255.6a33.1 33.1 0 0 1 10.2 .5 21.3 21.3 0 0 0 7.5-.3l-.1-.1M357.5 251v4.1M357.9 251.2h.9v.5h-.9zM357.9 252.1h.9v.5h-.9zM358 252.9h.9v.6h-.9zM358 253.8h.9v.5h-.9zM359.2 252.1h1v.5h-1zM359.2 252.9h1v.6h-1zM359.2 253.8h1v.5h-1zM359.3 251.2h.9v.5h-.9zM360.2 255.1l3.8-1.8 4.2 2.1-.2 .1M360.4 255.2l3.5-1.3 4.1 1.6"/>
<path d="M360.6 253.8h1v.5h-1zM360.6 253h1v.5h-1zM360.8 251.1v1.7h1.6v1.3l.3-.2v-1.5h-1.4v-1.6h-4.2v4.3M361.3 251.6a7.7 7.7 0 0 1 7 .7M361.3 251.8a8 8 0 0 1 6.8 .8l.2 .3a1.38 1.38 0 0 1 .1 1.3M363.7 255.6a24.7 24.7 0 0 0-9.7-.1l.4 .1M363.7 255.6a29.3 29.3 0 0 0 8.3 .1M363.7 254.5v.8M363.7 254.4a.44 .44 0 0 0-.6 .5 .44 .44 0 0 0 .6 .4M364 254.5v.8M364 254.4a.44 .44 0 0 1 .6 .5 .44 .44 0 0 1-.6 .4M366.5 254.6l1.4-.6 3.3 1.5-.3 .1-3-1.2-1 .4"/>
<path d="M368 255.5h.1M368.3 252.3a1.29 1.29 0 0 1 .3 2"/>
</g>
<g font-size="8.4">
<text x="30.5" y="64.3">A</text>
<text x="30.8" y="109">B</text>
<text x="30.7" y="153.7">C</text>
<text x="30.6" y="198.4">D</text>
<text x="30.9" y="230.1">E</text>
</g>
<g font-size="8">
<text x="55.8" y="39.8">1</text>
<text x="96.2" y="39.8">2</text>
<text x="136.7" y="39.8">3</text>
<text x="177.4" y="39.8">4</text>
<text x="217.8" y="39.8">5</text>
<text x="258.4" y="39.8">6</text>
<text x="298.9" y="39.8">7</text>
<text x="339.5" y="39.8">8</text>
<text x="380.1" y="39.8">9</text>
</g>
<g font-size="5.7">
<text x="143.4" y="94.7">℄</text>
<text x="305.6" y="94">℄</text>
<text x="224.4" y="112.6">℄</text>
<text x="183.9" y="165.2">℄</text>
<text x="265.1" y="162.3">℄</text>
</g>
<g font-size="3.8">
<text x="189.1" y="49.1">LENGTH : 56083 O/O OF SEEL LINE</text>
<text x="73.9" y="56.8">7010</text>
<text x="114.5" y="56.8">7010</text>
<text x="155.1" y="56.8">7010</text>
<text x="195.7" y="56.8">7010</text>
<text x="236.2" y="56.8">7010</text>
<text x="276.8" y="56.8">7010</text>
<text x="317.4" y="56.8">7010</text>
<text x="357.9" y="56.8">7010</text>
<text x="68.6" y="66.4">3048 x 3048</text>
<text x="74.6" y="70.8">SSD</text>
<text x="53" y="87.8" transform="rotate(-90 53 87.8)">7722</text>
<text x="374.4" y="84.4" transform="rotate(-90 374.4 84.4)">SSD</text>
<text x="146.3" y="94.7">OF RAFTER</text>
<text x="308.6" y="94">OF RAFTER</text>
<text x="378.7" y="90.4" transform="rotate(-90 378.7 90.4)">3048 x 3048</text>
<text x="227.3" y="112.6">OF RIDGE</text>
<text x="53" y="132.5" transform="rotate(-90 53 132.5)">7722</text>
<text x="390" y="159.2" transform="rotate(-90 390 159.2)">WIDTH : 23165 O/O OF STEEL LINE</text>
<text x="186.8" y="165.2">OF RAFTER</text>
<text x="268" y="162.3">OF RAFTER</text>
<text x="45.2" y="175.1" transform="rotate(-90 45.2 175.1)">WIDTH : 28651 O/O OF STEEL LINE</text>
<text x="53" y="177.2" transform="rotate(-90 53 177.2)">7722</text>
<text x="180.3" y="202">DOWNSPOUT</text>
<text x="53" y="215.4" transform="rotate(-90 53 215.4)">5486</text>
<text x="94.7" y="217" transform="rotate(-90 94.7 217)">3048 x 4267</text>
<text x="90.4" y="222.1" transform="rotate(-90 90.4 222.1)">SHUTTER DOOR</text>
</g>
<text font-size="3.5" x="175.8" y="253.9">COLUMN LAYOUT PLAN</text>
<text font-size="3.4" x="277.6" y="248.9">PROJECT INFORMATION</text>
<text font-size="3.1" x="369.6" y="251.7">MAIMAAR</text>
<g font-size="2.6">
<text x="257.2" y="254.2">QUOTE NO.</text>
<text x="257.2" y="258">BLDG. NAME</text>
<text x="278.7" y="254">MSPL-111-21</text>
<text x="278.7" y="258">VENUS FOOD</text>
<text x="323.2" y="254">BLDG NO. :</text>
<text x="339.7" y="254">01</text>
<text x="259.2" y="265.7">REV. NO.</text>
<text x="261.7" y="269.6">00</text>
<text x="273.7" y="265.7">DRN. BY</text>
<text x="277.2" y="269.6">QSM</text>
<text x="292.4" y="265.7">CHK. BY</text>
<text x="295.6" y="269.6">YEA</text>
<text x="310.1" y="269.6">16-12-21</text>
<text x="311.9" y="265.7">DATE</text>
<text x="326.6" y="265.7">SHEET NO.</text>
<text x="328.7" y="269.8">PRO-01</text>
</g>
<g font-size="2.1">
<text x="355.6" y="258.4">238, First Floor, Lalazar Commercial</text>
<text x="355.6" y="261">Area ,Raiwind Road, Thokar Niaz Baig</text>
<text x="355.8" y="263.5">Lahore, Pakistan</text>
<text x="355.6" y="268">E-mail: nasir.abbas@maimaargroup.com</text>
<text x="355.8" y="265.8">Website: www.maimaargroup.com</text>
<text x="355.6" y="270.1">E-mail: maimaar.steel@gmail.com</text>
<text x="355.7" y="272">Mob-1 : +(92-300) 807 4017</text>
<text x="355.7" y="274.7">Mob-2 : +(92-333) 807 1115</text>
</g>
<text font-size="1.6" x="352.4" y="246.6">STEEL CONTRACTOR :</text>
<text font-size="1.5" x="369.6" y="253.3">STEEL Pvt. Ltd.</text>
</svg>
